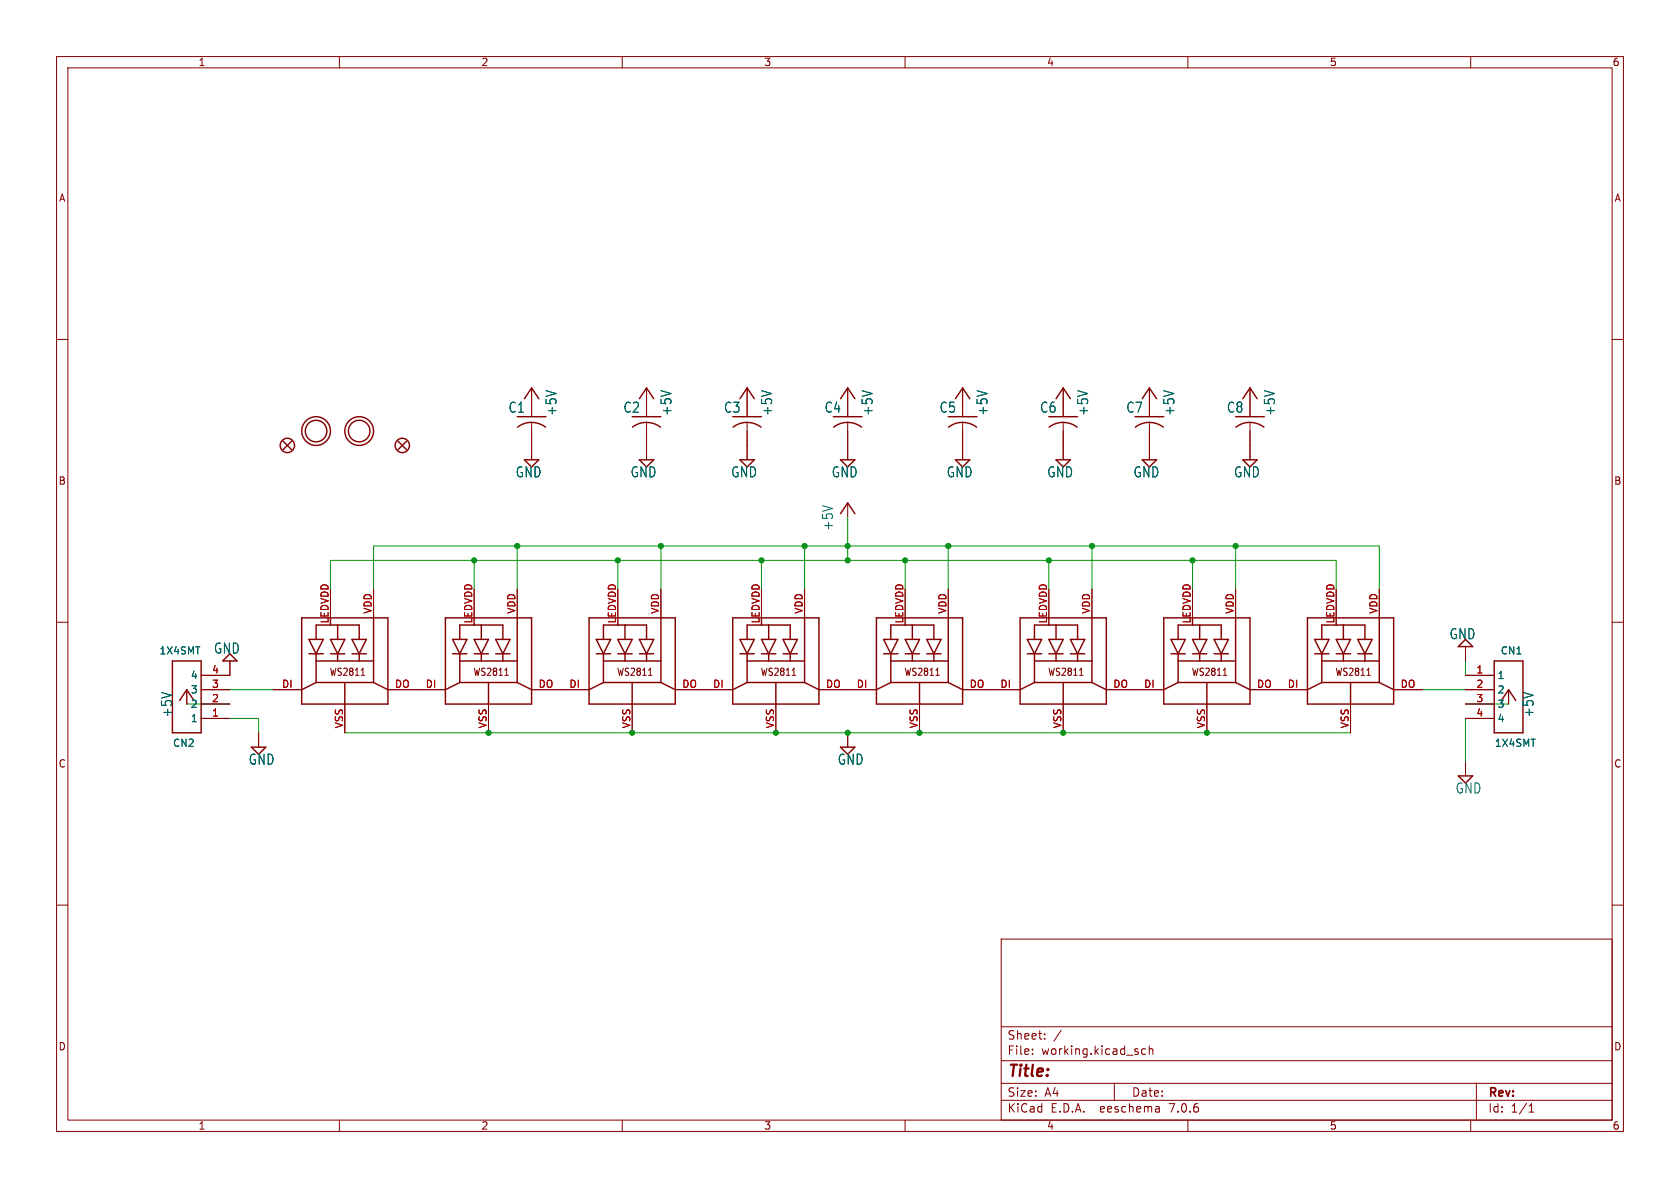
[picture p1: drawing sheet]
<svg xmlns="http://www.w3.org/2000/svg" width="297mm" height="210mm" viewBox="0 0 297 210" stroke-linecap="round" stroke-linejoin="round" font-family="sans-serif">
<g fill="none" stroke="#840000" stroke-width=".18">
<path d="M10 10h277v190h-277zM12 12h273v186h-273zM60 10v2M110 10v2M160 10v2M210 10v2M260 10v2M10 60h2M285 60h2M94 68.6v5.1M94 74.7v6.6M114.3 68.6v5.1"/>
<path d="M114.3 74.7v6.6M132.1 68.6v5.1M132.1 74.7v6.6M149.9 68.6v5.1M149.9 74.7v6.6M170.2 68.6v5.1M170.2 74.7v6.6M188 68.6v5.1M188 74.7v6.6M203.2 68.6v5.1M203.2 74.7v6.6M221 68.6v5.1"/>
<path d="M221 74.7v6.6M149.9 88.9v2.5M10 110h2M40.6 116.8v2.6h-5M58.4 104.1v5.1M63.9 119.4h.6M66 104.1v5.1M83.8 104.1v5.1M89.3 119.4h.6M91.4 104.1v5.1M109.2 104.1v5.1M114.7 119.4h.6"/>
<path d="M116.8 104.1v5.1M134.6 104.1v5.1M140.1 119.4h.6M142.2 104.1v5.1M160 104.1v5.1M165.5 119.4h.6M167.6 104.1v5.1M185.4 104.1v5.1M190.9 119.4h.6M193 104.1v5.1M210.8 104.1v5.1M216.3 119.4h.6"/>
<path d="M218.4 104.1v5.1M236.2 104.1v5.1M241.7 119.4h.6M243.8 104.1v5.1M259.1 119.4h5.1M259.1 114.3v2.5M285 110h2M33 121.9v2.6M35.6 121.9h5M35.6 127h5M35.6 124.5h5M45.7 129.5v2.6"/>
<path d="M48.3 121.9h5M61 124.5v5M68.6 121.9h10.1M86.4 124.5v5M94 121.9h10.1M111.8 124.5v5M119.4 121.9h10.1M137.2 124.5v5M144.8 121.9h10.1M149.9 129.5v2.6M162.6 124.5v5M170.2 121.9h10.1"/>
<path d="M188 124.5v5M195.6 121.9h10.1M213.4 124.5v5M221 121.9h10.1M238.8 124.5v5M246.4 121.9h5.1M259.1 121.9h5.1M259.1 127h5.1M259.1 124.5h5.1M259.1 134.6v2.6M266.7 121.9v2.6M10 160h2"/>
<path d="M285 160h2M177 166h108v32h-108zM60 198v2M110 198v2M160 198v2M177 194.5h108M177 191.5h108M177 187.5h108M177 181.5h108M182.5 186.3v.1M182.5 185.5v.1M184.7 183.6v.1"/>
<path d="M184.7 182.8v.1M187.6 182.1l-1.3 2M197 191.5v3M202.5 185.5l-.4-.1-.3 .3v.4l.2 .2h.5M203.2 185.5l.2-.1 .3 .1 .1 .9M203.2 184.9v1.5M204.9 195.7l.1 .9M205 196.5l-.2 .1M205 196h-.2M210 198v2M260 198v2M261 191.5v6.5"/>
<path d="M270.3 196.6h.9M270.3 195.5l.4-.4v1.5"/>
</g>
<g fill="none" stroke="#840000" stroke-width=".25">
<path d="M50 78l1.6 1.5M51.6 78l-1.6 1.5M70.4 78l1.5 1.5M71.9 78l-1.5 1.5M91.4 73.7h5.1M92.7 70.5l1.3-1.9 1.2 1.9M94 74.7a4.1 4.1 0 0 1 2.4 .8M94 74.7a4.1 4.1 0 0 0-2.5 .8M111.8 73.7h5M113 70.5l1.3-1.9 1.3 1.9M114.3 74.7a4.1 4.1 0 0 1 2.5 .8M114.3 74.7a4.1 4.1 0 0 0-2.5 .8"/>
<path d="M129.5 73.7h5.1M130.8 70.5l1.3-1.9 1.2 1.9M132.1 74.7a4.1 4.1 0 0 1 2.4 .8M132.1 74.7a4.1 4.1 0 0 0-2.5 .8M147.3 73.7h5.1M148.6 70.5l1.3-1.9 1.2 1.9M149.9 74.7a4.1 4.1 0 0 1 2.4 .8M149.9 74.7a4.1 4.1 0 0 0-2.5 .8M167.6 73.7h5.1M168.9 70.5l1.3-1.9 1.2 1.9M170.2 74.7a4.1 4.1 0 0 1 2.4 .8M170.2 74.7a4.1 4.1 0 0 0-2.5 .8"/>
<path d="M185.4 73.7h5.1M186.7 70.5l1.3-1.9 1.2 1.9M188 74.7a4.1 4.1 0 0 1 2.4 .8M188 74.7a4.1 4.1 0 0 0-2.5 .8M200.7 73.7h5M201.9 70.5l1.3-1.9 1.3 1.9M203.2 74.7a4.1 4.1 0 0 1 2.5 .8M203.2 74.7a4.1 4.1 0 0 0-2.5 .8M218.4 73.7h5.1M219.7 70.5l1.3-1.9 1.2 1.9M221 74.7a4.1 4.1 0 0 1 2.4 .8M221 74.7a4.1 4.1 0 0 0-2.5 .8"/>
<path d="M92.7 81.3h2.5l-1.2 1.3zM113 81.3h2.6l-1.3 1.3zM130.8 81.3h2.5l-1.2 1.3zM148.6 81.3h2.5l-1.2 1.3zM148.6 90.8l1.3-1.9 1.2 1.9M168.9 81.3h2.5l-1.2 1.3zM186.7 81.3h2.5l-1.2 1.3zM201.9 81.3h2.6l-1.3 1.3zM219.7 81.3h2.5l-1.2 1.3zM30.5 116.8h5.1v12.7h-5.1zM40.6 115.6l1.3 1.2h-2.5zM53.3 109.2h15.3v15.3h-15.3z"/>
<path d="M54.6 115.6h2.5M54.6 113h2.5l-1.2 2.6zM55.9 113v-2.5h7.6v2.5M55.9 116.8h10.1M55.9 115.6v5.1M58.4 115.6h2.6M58.4 113h2.6l-1.3 2.6zM59.7 110.5v2.5M59.7 115.6v1.2M62.2 115.6h2.6M62.2 113h2.6l-1.3 2.6zM63.5 115.6v1.2"/>
<path d="M66 109.2v11.5M78.7 109.2h15.3v15.3h-15.3zM80 115.6h2.5M80 113h2.5l-1.2 2.6zM81.3 113v-2.5h7.6v2.5M81.3 115.6v5.1M81.3 116.8h10.1M83.8 115.6h2.6M83.8 113h2.6l-1.3 2.6zM85.1 110.5v2.5M85.1 115.6v1.2M87.6 115.6h2.6"/>
<path d="M87.6 113h2.6l-1.3 2.6zM88.9 115.6v1.2M91.4 109.2v11.5M104.1 109.2h15.3v15.3h-15.3zM105.4 115.6h2.5M105.4 113h2.5l-1.2 2.6zM106.7 113v-2.5h7.6v2.5M106.7 116.8h10.1M106.7 115.6v5.1M109.2 115.6h2.6M109.2 113h2.6l-1.3 2.6zM110.5 110.5v2.5"/>
<path d="M110.5 115.6v1.2M113 115.6h2.6M113 113h2.6l-1.3 2.6zM114.3 115.6v1.2M116.8 109.2v11.5M129.5 109.2h15.3v15.3h-15.3zM130.8 115.6h2.5M130.8 113h2.5l-1.2 2.6zM132.1 113v-2.5h7.6v2.5M132.1 116.8h10.1M132.1 115.6v5.1M134.6 115.6h2.6"/>
<path d="M134.6 113h2.6l-1.3 2.6zM135.9 110.5v2.5M135.9 115.6v1.2M138.4 115.6h2.6M138.4 113h2.6l-1.3 2.6zM139.7 115.6v1.2M142.2 109.2v11.5M154.9 109.2h15.3v15.3h-15.3zM156.2 115.6h2.5M156.2 113h2.5l-1.2 2.6zM157.5 113v-2.5h7.6v2.5M157.5 116.8h10.1"/>
<path d="M157.5 115.6v5.1M160 115.6h2.6M160 113h2.6l-1.3 2.6zM161.3 110.5v2.5M161.3 115.6v1.2M163.8 115.6h2.6M163.8 113h2.6l-1.3 2.6zM165.1 115.6v1.2M167.6 109.2v11.5M180.3 109.2h15.3v15.3h-15.3zM181.6 115.6h2.5M181.6 113h2.5l-1.2 2.6z"/>
<path d="M182.9 113v-2.5h7.6v2.5M182.9 116.8h10.1M182.9 115.6v5.1M185.4 115.6h2.6M185.4 113h2.6l-1.3 2.6zM186.7 110.5v2.5M186.7 115.6v1.2M189.2 115.6h2.6M189.2 113h2.6l-1.3 2.6zM190.5 115.6v1.2M193 109.2v11.5M205.7 109.2h15.3v15.3h-15.3z"/>
<path d="M207 115.6h2.5M207 113h2.5l-1.2 2.6zM208.3 113v-2.5h7.6v2.5M208.3 116.8h10.1M208.3 115.6v5.1M210.8 115.6h2.6M210.8 113h2.6l-1.3 2.6zM212.1 110.5v2.5M212.1 115.6v1.2M214.6 115.6h2.6M214.6 113h2.6l-1.3 2.6zM215.9 115.6v1.2"/>
<path d="M218.4 109.2v11.5M231.1 109.2h15.3v15.3h-15.3zM232.4 115.6h2.5M232.4 113h2.5l-1.2 2.6zM233.7 113v-2.5h7.6v2.5M233.7 116.8h10.1M233.7 115.6v5.1M236.2 115.6h2.6M236.2 113h2.6l-1.3 2.6zM237.5 110.5v2.5M237.5 115.6v1.2M240 115.6h2.6"/>
<path d="M240 113h2.6l-1.3 2.6zM241.3 115.6v1.2M243.8 109.2v11.5M257.8 114.3l1.3-1.3 1.2 1.3zM264.2 116.8h5v12.7h-5zM31.7 123.8l1.3-1.9 1.3 1.9M44.4 132.1h2.6l-1.3 1.3zM55.9 120.7h10.1M55.9 120.7l-2.6 1.2M61 120.7v3.8M66 120.7l2.6 1.2M81.3 120.7l-2.6 1.2"/>
<path d="M81.3 120.7h10.1M86.4 120.7v3.8M91.4 120.7l2.6 1.2M106.7 120.7h10.1M106.7 120.7l-2.6 1.2M111.8 120.7v3.8M116.8 120.7l2.6 1.2M132.1 120.7h10.1M132.1 120.7l-2.6 1.2M137.2 120.7v3.8M142.2 120.7l2.6 1.2M148.6 132.1h2.5l-1.2 1.3z"/>
<path d="M157.5 120.7h10.1M157.5 120.7l-2.6 1.2M162.6 120.7v3.8M167.6 120.7l2.6 1.2M182.9 120.7h10.1M182.9 120.7l-2.6 1.2M188 120.7v3.8M193 120.7l2.6 1.2M208.3 120.7h10.1M208.3 120.7l-2.6 1.2M213.4 120.7v3.8M218.4 120.7l2.6 1.2"/>
<path d="M233.7 120.7h10.1M233.7 120.7l-2.6 1.2M238.8 120.7v3.8M243.8 120.7l2.6 1.2M257.8 137.2h2.5l-1.2 1.2zM265.4 123.8l1.3-1.9 1.3 1.9"/>
<circle cx="50.8" cy="78.7" r="1.27"/>
<circle cx="55.9" cy="76.2" r="2.54"/>
<circle cx="55.9" cy="76.2" r="1.9"/>
<circle cx="63.5" cy="76.2" r="2.54"/>
<circle cx="63.5" cy="76.2" r="1.9"/>
<circle cx="71.1" cy="78.7" r="1.27"/>
</g>
<g fill="none" stroke="#009600" stroke-width=".18">
<path d="M83.8 99.1v5M91.4 96.5v7.6M109.2 99.1v5M116.8 96.5v7.6M134.6 99.1v5M142.2 96.5v7.6M149.9 91.4v7.7M160 99.1v5M167.6 96.5v7.6M185.4 99.1v5M193 96.5v7.6M210.8 99.1v5"/>
<path d="M218.4 96.5v7.6M58.4 104.1v-5h177.8v5M66 104.1v-7.6h177.8v7.6M259.1 116.8v2.6M33 124.5h7.6M40.6 121.9h7.7M40.6 127h5.1v2.5M61 129.5h177.8M251.5 121.9h7.6M259.1 127v7.6M259.1 124.5h7.6"/>
</g>
<g fill="#009600" stroke="#009600" stroke-width=".18">
<circle cx="149.9" cy="96.5" r=".46"/>
<circle cx="149.9" cy="99.1" r=".46"/>
<circle cx="167.6" cy="96.5" r=".46"/>
<circle cx="160" cy="99.1" r=".46"/>
<circle cx="162.6" cy="129.5" r=".46"/>
<circle cx="210.8" cy="99.1" r=".46"/>
<circle cx="149.9" cy="129.5" r=".46"/>
<circle cx="137.2" cy="129.5" r=".46"/>
<circle cx="134.6" cy="99.1" r=".46"/>
<circle cx="142.2" cy="96.5" r=".46"/>
<circle cx="116.8" cy="96.5" r=".46"/>
<circle cx="111.8" cy="129.5" r=".46"/>
<circle cx="86.4" cy="129.5" r=".46"/>
<circle cx="109.2" cy="99.1" r=".46"/>
<circle cx="91.4" cy="96.5" r=".46"/>
<circle cx="83.8" cy="99.1" r=".46"/>
<circle cx="193" cy="96.5" r=".46"/>
<circle cx="185.4" cy="99.1" r=".46"/>
<circle cx="213.4" cy="129.5" r=".46"/>
<circle cx="188" cy="129.5" r=".46"/>
<circle cx="218.4" cy="96.5" r=".46"/>
</g>
<text font-size="2.8" fill="#840000" x="178" y="190.9">Title:</text>
<g font-size="2.5" fill="#006464">
<text x="89.8" y="73.2">C1</text>
<text x="98.6" y="73.6" transform="rotate(-90 98.6 73.6)">+5V</text>
<text x="110.1" y="73.2">C2</text>
<text x="118.9" y="73.6" transform="rotate(-90 118.9 73.6)">+5V</text>
<text x="127.9" y="73.2">C3</text>
<text x="136.7" y="73.6" transform="rotate(-90 136.7 73.6)">+5V</text>
<text x="145.7" y="73.2">C4</text>
<text x="154.5" y="73.6" transform="rotate(-90 154.5 73.6)">+5V</text>
<text x="166" y="73.2">C5</text>
<text x="174.8" y="73.6" transform="rotate(-90 174.8 73.6)">+5V</text>
<text x="183.8" y="73.2">C6</text>
<text x="192.6" y="73.6" transform="rotate(-90 192.6 73.6)">+5V</text>
<text x="199" y="73.2">C7</text>
<text x="207.8" y="73.6" transform="rotate(-90 207.8 73.6)">+5V</text>
<text x="216.8" y="73.2">C8</text>
<text x="225.6" y="73.6" transform="rotate(-90 225.6 73.6)">+5V</text>
<text x="91.1" y="84.6">GND</text>
<text x="111.4" y="84.6">GND</text>
<text x="129.2" y="84.6">GND</text>
<text x="146.9" y="84.6">GND</text>
<text x="167.3" y="84.6">GND</text>
<text x="185" y="84.6">GND</text>
<text x="200.3" y="84.6">GND</text>
<text x="218.1" y="84.6">GND</text>
<text x="147.5" y="93.9" transform="rotate(-90 147.5 93.9)">+5V</text>
<text x="256.2" y="113.2">GND</text>
<text x="37.7" y="115.8">GND</text>
<text x="30.6" y="126.9" transform="rotate(-90 30.6 126.9)">+5V</text>
<text x="271.3" y="126.9" transform="rotate(-90 271.3 126.9)">+5V</text>
<text x="43.9" y="135.4">GND</text>
<text x="148" y="135.4">GND</text>
<text x="257.2" y="140.5">GND</text>
</g>
<g font-size="2.1" fill="#840000">
<text x="178" y="184">Sheet:</text>
<text x="178" y="186.7">File:</text>
<text x="184.1" y="186.7">working.kicad_sch</text>
<text x="178" y="196.9">KiCad</text>
<text x="178" y="194.1">Size:</text>
<text x="184.7" y="194.1">A4</text>
<text x="185.7" y="196.9">E.D.A.</text>
<text x="194.6" y="196.9">eeschema</text>
<text x="200" y="194.1">Date:</text>
<text x="207" y="196.9">7.0.6</text>
<text x="263" y="194.3">Rev:</text>
<text x="263" y="196.9">Id:</text>
<text x="267.1" y="196.9">1/1</text>
</g>
<g font-size="1.8" fill="#840000">
<text x="35" y="11.9">1</text>
<text x="85" y="11.9">2</text>
<text x="135" y="11.9">3</text>
<text x="185" y="11.9">4</text>
<text x="235" y="11.9">5</text>
<text x="285" y="11.9">6</text>
<text x="10.3" y="35.9">A</text>
<text x="285.3" y="35.9">A</text>
<text x="10.3" y="85.9">B</text>
<text x="285.3" y="85.9">B</text>
<text x="58.2" y="119.7">WS2811</text>
<text x="83.6" y="119.7">WS2811</text>
<text x="109" y="119.7">WS2811</text>
<text x="134.4" y="119.7">WS2811</text>
<text x="159.8" y="119.7">WS2811</text>
<text x="185.2" y="119.7">WS2811</text>
<text x="210.6" y="119.7">WS2811</text>
<text x="236" y="119.7">WS2811</text>
<text x="10.3" y="135.9">C</text>
<text x="285.3" y="135.9">C</text>
<text x="10.3" y="185.9">D</text>
<text x="285.3" y="185.9">D</text>
<text x="35" y="199.9">1</text>
<text x="85" y="199.9">2</text>
<text x="135" y="199.9">3</text>
<text x="185" y="199.9">4</text>
<text x="235" y="199.9">5</text>
<text x="285" y="199.9">6</text>
</g>
<g font-size="1.8" fill="#a90000">
<text x="58.2" y="110.3" transform="rotate(-90 58.2 110.3)">LEDVDD</text>
<text x="65.8" y="108.6" transform="rotate(-90 65.8 108.6)">VDD</text>
<text x="83.6" y="110.3" transform="rotate(-90 83.6 110.3)">LEDVDD</text>
<text x="91.2" y="108.6" transform="rotate(-90 91.2 108.6)">VDD</text>
<text x="109" y="110.3" transform="rotate(-90 109 110.3)">LEDVDD</text>
<text x="116.6" y="108.6" transform="rotate(-90 116.6 108.6)">VDD</text>
<text x="134.4" y="110.3" transform="rotate(-90 134.4 110.3)">LEDVDD</text>
<text x="142" y="108.6" transform="rotate(-90 142 108.6)">VDD</text>
<text x="159.8" y="110.3" transform="rotate(-90 159.8 110.3)">LEDVDD</text>
<text x="167.4" y="108.6" transform="rotate(-90 167.4 108.6)">VDD</text>
<text x="185.2" y="110.3" transform="rotate(-90 185.2 110.3)">LEDVDD</text>
<text x="192.8" y="108.6" transform="rotate(-90 192.8 108.6)">VDD</text>
<text x="210.6" y="110.3" transform="rotate(-90 210.6 110.3)">LEDVDD</text>
<text x="218.2" y="108.6" transform="rotate(-90 218.2 108.6)">VDD</text>
<text x="236" y="110.3" transform="rotate(-90 236 110.3)">LEDVDD</text>
<text x="243.6" y="108.6" transform="rotate(-90 243.6 108.6)">VDD</text>
<text x="37.4" y="119.1">4</text>
<text x="260.9" y="119.1">1</text>
<text x="37.4" y="124.2">2</text>
<text x="37.4" y="121.7">3</text>
<text x="49.8" y="121.7">DI</text>
<text x="69.7" y="121.7">DO</text>
<text x="75.2" y="121.7">DI</text>
<text x="95.1" y="121.7">DO</text>
<text x="100.6" y="121.7">DI</text>
<text x="120.5" y="121.7">DO</text>
<text x="126" y="121.7">DI</text>
<text x="145.9" y="121.7">DO</text>
<text x="151.4" y="121.7">DI</text>
<text x="171.3" y="121.7">DO</text>
<text x="176.8" y="121.7">DI</text>
<text x="196.7" y="121.7">DO</text>
<text x="202.2" y="121.7">DI</text>
<text x="222.1" y="121.7">DO</text>
<text x="227.6" y="121.7">DI</text>
<text x="247.5" y="121.7">DO</text>
<text x="260.9" y="121.7">2</text>
<text x="260.9" y="124.2">3</text>
<text x="37.4" y="126.7">1</text>
<text x="60.7" y="128.9" transform="rotate(-90 60.7 128.9)">VSS</text>
<text x="86.1" y="128.9" transform="rotate(-90 86.1 128.9)">VSS</text>
<text x="111.5" y="128.9" transform="rotate(-90 111.5 128.9)">VSS</text>
<text x="136.9" y="128.9" transform="rotate(-90 136.9 128.9)">VSS</text>
<text x="162.3" y="128.9" transform="rotate(-90 162.3 128.9)">VSS</text>
<text x="187.7" y="128.9" transform="rotate(-90 187.7 128.9)">VSS</text>
<text x="213.1" y="128.9" transform="rotate(-90 213.1 128.9)">VSS</text>
<text x="238.5" y="128.9" transform="rotate(-90 238.5 128.9)">VSS</text>
<text x="260.9" y="126.7">4</text>
</g>
<g font-size="1.8" fill="#006464">
<text x="28.1" y="115.9">1X4SMT</text>
<text x="265.2" y="115.9">CN1</text>
<text x="33.6" y="125.3">2</text>
<text x="33.6" y="122.8">3</text>
<text x="33.6" y="120.2">4</text>
<text x="264.7" y="120.2">1</text>
<text x="264.7" y="122.8">2</text>
<text x="264.7" y="125.3">3</text>
<text x="33.6" y="127.9">1</text>
<text x="264.7" y="127.9">4</text>
<text x="30.5" y="132.2">CN2</text>
<text x="264.2" y="132.2">1X4SMT</text>
</g>
</svg>
